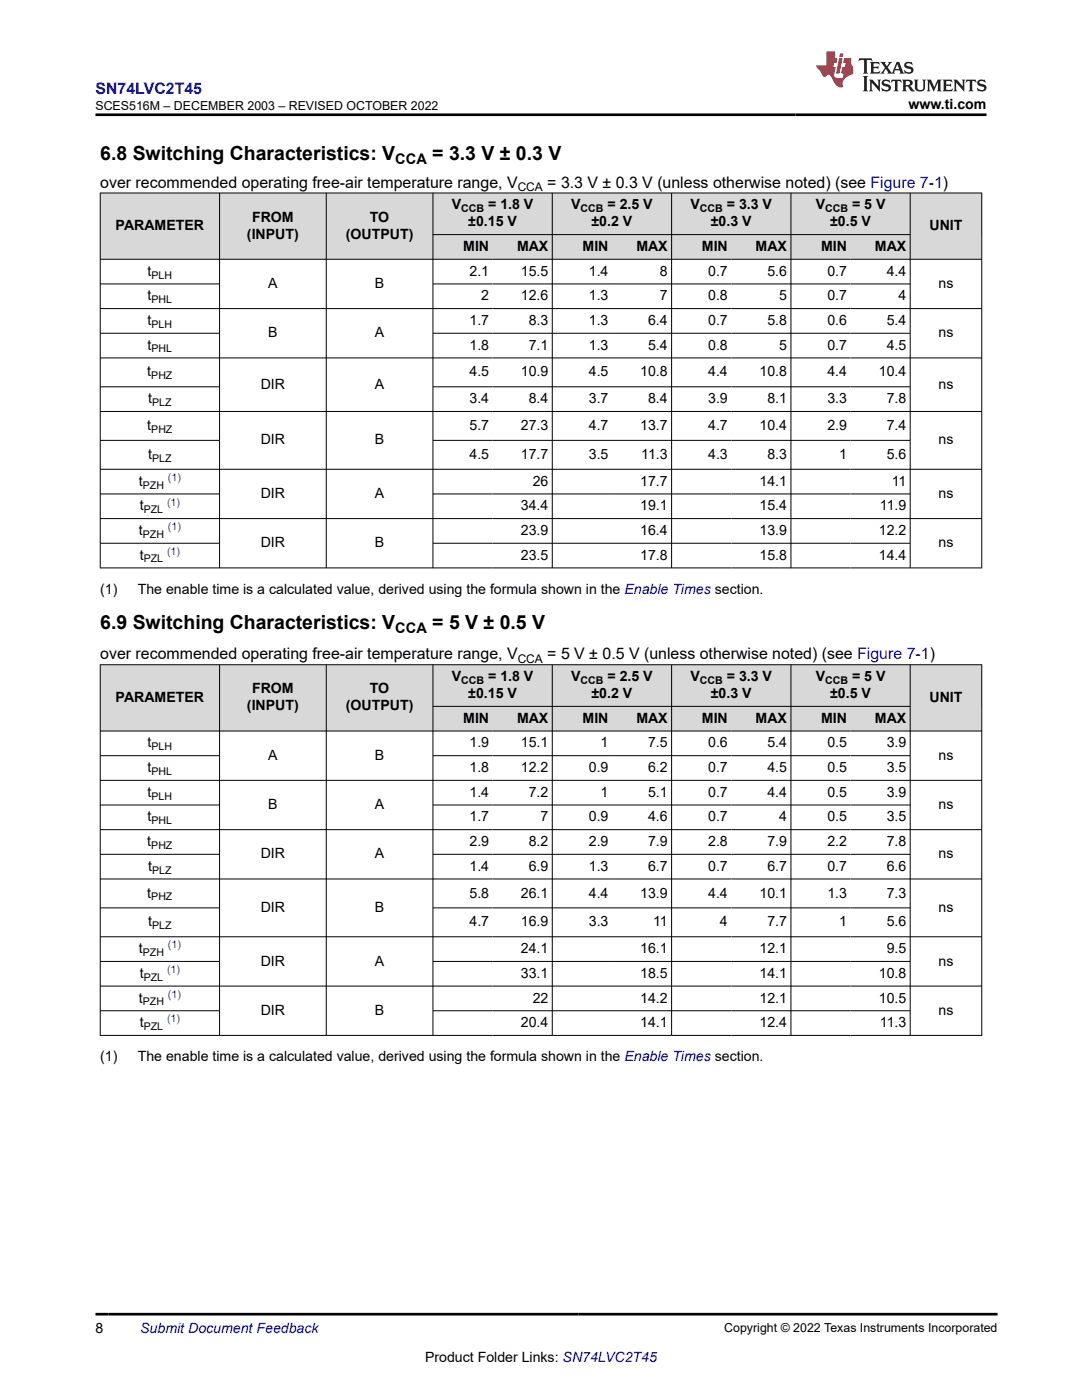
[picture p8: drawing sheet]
<svg xmlns="http://www.w3.org/2000/svg" width="216mm" height="279mm" viewBox="0 0 216 279" stroke-linecap="round" stroke-linejoin="round" font-family="sans-serif">
<g fill="#d8d8d8">
<path d="M20 38.5h175.9v8.3h-175.9z" fill-rule="evenodd"/>
<path d="M20.1 38.6h23.7v13.1h-23.7z" fill-rule="evenodd"/>
<path d="M43.9 38.6h21.1v13.1h-21.1z" fill-rule="evenodd"/>
<path d="M65.2 38.6h21.1v13.1h-21.1z" fill-rule="evenodd"/>
<path d="M86.5 38.6h23.6v8.2h-23.6z" fill-rule="evenodd"/>
<path d="M110.3 38.6h23.6v8.2h-23.6z" fill-rule="evenodd"/>
<path d="M134.1 38.6h23.7v8.2h-23.7z" fill-rule="evenodd"/>
<path d="M157.9 38.6h23.7v8.2h-23.7z" fill-rule="evenodd"/>
<path d="M181.7 38.6h14.1v13.1h-14.1z" fill-rule="evenodd"/>
<path d="M86.5 46.9h11.8v4.8h-11.8z" fill-rule="evenodd"/>
<path d="M98.3 46.9h11.8v4.8h-11.8z" fill-rule="evenodd"/>
<path d="M110.3 46.9h11.8v4.8h-11.8z" fill-rule="evenodd"/>
<path d="M122.1 46.9h11.8v4.8h-11.8z" fill-rule="evenodd"/>
<path d="M134.1 46.9h11.8v4.8h-11.8z" fill-rule="evenodd"/>
<path d="M145.9 46.9h11.9v4.8h-11.9z" fill-rule="evenodd"/>
<path d="M157.9 46.9h11.8v4.8h-11.8z" fill-rule="evenodd"/>
<path d="M169.7 46.9h11.9v4.8h-11.9z" fill-rule="evenodd"/>
</g>
<g fill="none" stroke="#000" stroke-width=".2">
<path d="M19.9 38.5h176.1M20 38.5v74.9M43.8 38.5v74.9M65.1 38.5v74.9M86.4 38.5v74.9M110.2 38.5v74.9M134 38.5v74.9M157.8 38.5v74.9M181.6 38.5v74.9M195.9 38.5v74.9M19.9 51.7h176.1M19.9 56.7h24"/>
<path d="M86.4 46.8h95.3M86.4 56.7h95.3M19.9 66.5h24M19.9 77.2h24M86.4 66.5h95.3M86.4 77.2h95.3M196 61.6h-176.1M196 71.4h-176.1M19.9 87.9h24M19.9 93.7h176.1M19.9 98.6h24M86.4 87.9h95.3"/>
<path d="M86.4 98.6h95.3M196 82.1h-176.1M19.9 108.4h24M86.4 108.4h95.3M196 103.5h-176.1M196 113.3h-176.1"/>
</g>
<g fill="#d8d8d8">
<path d="M20 132.7h175.9v8.3h-175.9z" fill-rule="evenodd"/>
<path d="M20.1 132.7h23.7v13.1h-23.7z" fill-rule="evenodd"/>
<path d="M43.9 132.7h21.1v13.1h-21.1z" fill-rule="evenodd"/>
<path d="M65.2 132.7h21.1v13.1h-21.1z" fill-rule="evenodd"/>
<path d="M86.5 132.7h23.6v8.2h-23.6z" fill-rule="evenodd"/>
<path d="M110.3 132.7h23.6v8.2h-23.6z" fill-rule="evenodd"/>
<path d="M134.1 132.7h23.7v8.2h-23.7z" fill-rule="evenodd"/>
<path d="M157.9 132.7h23.7v8.2h-23.7z" fill-rule="evenodd"/>
<path d="M181.7 132.7h14.1v13.1h-14.1z" fill-rule="evenodd"/>
<path d="M86.5 141h11.8v4.8h-11.8z" fill-rule="evenodd"/>
<path d="M98.3 141h11.8v4.8h-11.8z" fill-rule="evenodd"/>
<path d="M110.3 141h11.8v4.8h-11.8z" fill-rule="evenodd"/>
<path d="M122.1 141h11.8v4.8h-11.8z" fill-rule="evenodd"/>
<path d="M134.1 141h11.8v4.8h-11.8z" fill-rule="evenodd"/>
<path d="M145.9 141h11.9v4.8h-11.9z" fill-rule="evenodd"/>
<path d="M157.9 141h11.8v4.8h-11.8z" fill-rule="evenodd"/>
<path d="M169.7 141h11.9v4.8h-11.9z" fill-rule="evenodd"/>
</g>
<g fill="none" stroke="#000" stroke-width=".2">
<path d="M19.9 132.7h176.1M20 132.6v74.1M43.8 132.6v74.1M65.1 132.6v74.1M86.4 132.6v74.1M110.2 132.6v74.1M134 132.6v74.1M157.8 132.6v74.1M181.6 132.6v74.1M195.9 132.6v74.1M19.9 145.9h176.1M19.9 150.8h24"/>
<path d="M19.9 155.7h176.1M86.4 141h95.3M86.4 150.8h95.3M19.9 160.7h24M19.9 170.5h24M86.4 160.7h95.3M86.4 170.5h95.3M196 165.6h-176.1M196 175.4h-176.1M19.9 181.2h24M19.9 191.9h24M19.9 196.8h176.1"/>
<path d="M86.4 181.2h95.3M86.4 191.9h95.3M196 187h-176.1M19.9 201.7h24M86.4 201.7h95.3M196 206.6h-176.1"/>
</g>
<path d="M171.5 11.6l-.2 .6 .5-.2h.6v.1v2.2l-.2 .4h1l-.2-.4v-2.2v-.1h.5l.5 .2-.1-.6zM173.6 12.4l.2 .3v1.6l-.2 .4h1.9l.1-.6a1.08 1.08 0 0 1-1.3 .2v-.7h.6l.4 .2v-.7l-.4 .2h-.6v-.5l.2-.2a1 1 0 0 1 1 .3l-.1-.5zM175.7 12.4l.9 1.1-1 1.2h.9l-.2-.2 .5-.8 .4 .8-.2 .2h1.6l-.2-.2 .2-.5h.9l.1 .5-.1 .2h.9l-.2-.4-.8-1.9h-.5l-.9 2.1-.9-1.1 .9-1h-.8l.2 .2-.4 .6-.4-.6 .2-.2zM179 12.8l.4 1h-.7zM180.7 12.5a.65 .65 0 0 0-.2 .7 .65 .65 0 0 0 .6 .5l.6 .1 .1 .3a.79 .79 0 0 1-.7 .4 .79 .79 0 0 1-.7-.5l.1 .7 .2-.1a.93 .93 0 0 0 1.1 0 .93 .93 0 0 0 .4-.9 1.46 1.46 0 0 0-1.2-.6l-.1-.3a1.09 1.09 0 0 1 1.2 .2l-.2-.6-.1 .1-.5-.2zM172.2 15.2l.2 .4v2.2l-.2 .4h1l-.2-.4v-2.2l.2-.4zM173.4 15.9l.2 .4v1.5l-.2 .4h.8l-.3-.4 .1-1.3 1.6 1.8v-2l.2-.4h-.7l.1 .2 .1 1.1-1.2-1.3zM176.2 16a.65 .65 0 0 0-.2 .8 .65 .65 0 0 0 .6 .4l.6 .2 .1 .2a.79 .79 0 0 1-.7 .4 .79 .79 0 0 1-.7-.5l.1 .7 .2-.1a.93 .93 0 0 0 1.1 .1 .93 .93 0 0 0 .4-1 1.46 1.46 0 0 0-1.2-.5l-.1-.4a1.09 1.09 0 0 1 1.2 .2l-.1-.6-.2 .1-.5-.1zM177.9 15.9l-.1 .6a.63 .63 0 0 1 .8-.3v1.6l-.3 .4h1l-.2-.4v-1.6a.66 .66 0 0 1 .8 .3l-.1-.6zM180 15.9l.2 .4v1.5l-.2 .4h1l-.2-.2-.1-.7h.5l.1 .2a.79 .79 0 0 0 1.2 .6l-1-.9a.61 .61 0 0 0 .6-.6 .61 .61 0 0 0-.5-.7zM180.8 16.2h.1a.47 .47 0 0 1 .5 .1 .47 .47 0 0 1 .1 .5l-.1 .1-.7 .1zM182.3 15.9l.2 .2a2.27 2.27 0 0 0 .4 2 1.04 1.04 0 0 0 1.7-.7v-1.3l.2-.2h-.8l.2 .4v1.1a.6 .6 0 0 1-.6 .6 .6 .6 0 0 1-.6-.6v-1.1l.3-.4zM184.9 15.9l.2 .4v1.5l-.2 .4h.8l-.3-.4v-1.4l.9 1.9 .9-1.9v1.4l-.3 .4h1l-.2-.4v-1.5l.2-.4h-.8l-.7 1.5-.6-1.5zM188.1 15.9l.2 .4v1.5l-.2 .4h1.9l.1-.6a1.09 1.09 0 0 1-1.3 .2v-.7h.6l.4 .2v-.6l-.4 .2h-.6v-.6l.2-.1a1.01 1.01 0 0 1 1 .3l-.1-.6zM190.2 15.9l.3 .4v1.5l-.3 .4h.8l-.2-.4v-1.3l1.6 1.8v-2l.2-.4h-.7l.2 .2v1.1l-1.2-1.3zM192.8 15.9l-.1 .6a.63 .63 0 0 1 .8-.3v1.6l-.3 .4h1l-.2-.4v-1.6a.66 .66 0 0 1 .8 .3l-.1-.6zM195.2 16a.65 .65 0 0 0-.2 .8 .65 .65 0 0 0 .6 .4l.6 .2 .2 .2a.79 .79 0 0 1-.7 .4 .79 .79 0 0 1-.7-.5l.1 .7 .2-.1a.93 .93 0 0 0 1 .1 .93 .93 0 0 0 .5-1 1.46 1.46 0 0 0-1.3-.5v-.4a1.09 1.09 0 0 1 1.2 .2l-.2-.6-.2 .1-.5-.1z" fill="#231f20"/>
<path d="M164.9 10.3v2.7h-2l.1 .4 .8 1a.95 .95 0 0 0 1 .9 .59 .59 0 0 1 .5-.4 .59 .59 0 0 1 .5 .3l.4 .8a1.59 1.59 0 0 0 2.1 1.4 1.61 1.61 0 0 1 1-2.3l1-.3-.1-1.5a1.59 1.59 0 0 1-.3-1.7h-1.5l-.2 .9h.6l-.2 .9h-.5l-.2 .9v.3l.4 .1-.1 .9h-.7a.73 .73 0 0 1-1-.7l.3-1.5h-.5l.1-.9h.5l.2-.9h-.5v-1.3zM167.4 11.6l-.6 3.1h.7l.6-3.1zM167.6 10.7l-.1 .6h.7l.1-.6z" fill="#ed1c24"/>
<path d="M19 22.9h177.8M19 262.3h180" fill="none" stroke="#000" stroke-width=".53"/>
<g font-size="3.9">
<text x="20" y="32">6.8 Switching Characteristics: V</text>
<text x="86.3" y="32">= 3.3 V ± 0.3 V</text>
<text x="20" y="125.5">6.9 Switching Characteristics: V</text>
<text x="86.3" y="125.5">= 5 V ± 0.5 V</text>
</g>
<text font-size="3.2" fill="#00f" x="19" y="18.7">SN74LVC2T45</text>
<g font-size="3.2">
<text x="20" y="37.5">over recommended operating free-air temperature range, V</text>
<text x="109.2" y="37.5">= 3.3 V ± 0.3 V (unless otherwise noted) (see Figure 7-1)</text>
<text x="20" y="131.6">over recommended operating free-air temperature range, V</text>
<text x="109.2" y="131.6">= 5 V ± 0.5 V (unless otherwise noted) (see Figure 7-1)</text>
</g>
<g font-size="2.9">
<text x="78.9" y="32.8">CCA</text>
<text x="78.9" y="126.2">CCA</text>
</g>
<g font-size="2.8">
<text x="181.3" y="21.8">www.ti.com</text>
<text x="90.2" y="41.8">V</text>
<text x="97.4" y="41.8">= 1.8 V</text>
<text x="114" y="41.8">V</text>
<text x="121.2" y="41.8">= 2.5 V</text>
<text x="137.8" y="41.8">V</text>
<text x="145" y="41.8">= 3.3 V</text>
<text x="162.8" y="41.8">V</text>
<text x="170" y="41.8">= 5 V</text>
<text x="23.1" y="45.9">PARAMETER</text>
<text x="49.3" y="47.6">(INPUT)</text>
<text x="50.3" y="44.2">FROM</text>
<text x="69" y="47.6">(OUTPUT)</text>
<text x="73.8" y="44.2">TO</text>
<text x="93.4" y="45.2">±0.15 V</text>
<text x="118" y="45.2">±0.2 V</text>
<text x="141.8" y="45.2">±0.3 V</text>
<text x="165.7" y="45.2">±0.5 V</text>
<text x="185.5" y="45.9">UNIT</text>
<text x="92.4" y="50.1">MIN</text>
<text x="103.2" y="50.1">MAX</text>
<text x="116.2" y="50.1">MIN</text>
<text x="127" y="50.1">MAX</text>
<text x="140.1" y="50.1">MIN</text>
<text x="150.8" y="50.1">MAX</text>
<text x="163.9" y="50.1">MIN</text>
<text x="174.6" y="50.1">MAX</text>
<text x="29.5" y="55">t</text>
<text x="29.5" y="59.9">t</text>
<text x="53.5" y="57.5">A</text>
<text x="74.8" y="57.5">B</text>
<text x="93.7" y="55">2.1</text>
<text x="96" y="59.9">2</text>
<text x="103.9" y="55">15.5</text>
<text x="103.9" y="59.9">12.6</text>
<text x="117.5" y="55">1.4</text>
<text x="117.5" y="59.9">1.3</text>
<text x="131.7" y="55">8</text>
<text x="131.7" y="59.9">7</text>
<text x="141.3" y="55">0.7</text>
<text x="141.3" y="59.9">0.8</text>
<text x="153.1" y="55">5.6</text>
<text x="155.5" y="59.9">5</text>
<text x="165.1" y="55">0.7</text>
<text x="165.1" y="59.9">0.7</text>
<text x="176.9" y="55">4.4</text>
<text x="179.3" y="59.9">4</text>
<text x="187.3" y="57.5">ns</text>
<text x="29.5" y="64.9">t</text>
<text x="93.7" y="64.9">1.7</text>
<text x="105.5" y="64.9">8.3</text>
<text x="117.5" y="64.9">1.3</text>
<text x="129.3" y="64.9">6.4</text>
<text x="141.3" y="64.9">0.7</text>
<text x="153.1" y="64.9">5.8</text>
<text x="165.1" y="64.9">0.6</text>
<text x="176.9" y="64.9">5.4</text>
<text x="29.5" y="69.8">t</text>
<text x="53.5" y="67.3">B</text>
<text x="74.8" y="67.3">A</text>
<text x="93.7" y="69.8">1.8</text>
<text x="105.5" y="69.8">7.1</text>
<text x="117.5" y="69.8">1.3</text>
<text x="129.3" y="69.8">5.4</text>
<text x="141.3" y="69.8">0.8</text>
<text x="155.5" y="69.8">5</text>
<text x="165.1" y="69.8">0.7</text>
<text x="176.9" y="69.8">4.5</text>
<text x="187.3" y="67.3">ns</text>
<text x="29.4" y="75.1">t</text>
<text x="52" y="77.6">DIR</text>
<text x="74.8" y="77.6">A</text>
<text x="93.7" y="75.1">4.5</text>
<text x="103.9" y="75.1">10.9</text>
<text x="117.5" y="75.1">4.5</text>
<text x="127.8" y="75.1">10.8</text>
<text x="141.3" y="75.1">4.4</text>
<text x="151.6" y="75.1">10.8</text>
<text x="165.1" y="75.1">4.4</text>
<text x="175.4" y="75.1">10.4</text>
<text x="187.3" y="77.6">ns</text>
<text x="29.6" y="80.5">t</text>
<text x="93.7" y="80.5">3.4</text>
<text x="105.5" y="80.5">8.4</text>
<text x="117.5" y="80.5">3.7</text>
<text x="129.3" y="80.5">8.4</text>
<text x="141.3" y="80.5">3.9</text>
<text x="153.1" y="80.5">8.1</text>
<text x="165.1" y="80.5">3.3</text>
<text x="176.9" y="80.5">7.8</text>
<text x="29.4" y="85.8">t</text>
<text x="52" y="88.7">DIR</text>
<text x="74.8" y="88.7">B</text>
<text x="93.7" y="85.8">5.7</text>
<text x="103.9" y="85.8">27.3</text>
<text x="117.5" y="85.8">4.7</text>
<text x="127.8" y="85.8">13.7</text>
<text x="141.3" y="85.8">4.7</text>
<text x="151.6" y="85.8">10.4</text>
<text x="165.1" y="85.8">2.9</text>
<text x="176.9" y="85.8">7.4</text>
<text x="187.3" y="88.7">ns</text>
<text x="29.6" y="91.6">t</text>
<text x="93.7" y="91.6">4.5</text>
<text x="103.9" y="91.6">17.7</text>
<text x="117.5" y="91.6">3.5</text>
<text x="128" y="91.6">11.3</text>
<text x="141.3" y="91.6">4.3</text>
<text x="153.1" y="91.6">8.3</text>
<text x="167.5" y="91.6">1</text>
<text x="176.9" y="91.6">5.6</text>
<text x="27.7" y="96.9">t</text>
<text x="27.9" y="101.8">t</text>
<text x="52" y="99.4">DIR</text>
<text x="74.8" y="99.4">A</text>
<text x="103.9" y="101.8">34.4</text>
<text x="106.3" y="96.9">26</text>
<text x="127.8" y="96.9">17.7</text>
<text x="127.8" y="101.8">19.1</text>
<text x="151.6" y="96.9">14.1</text>
<text x="151.6" y="101.8">15.4</text>
<text x="175.6" y="101.8">11.9</text>
<text x="177.9" y="96.9">11</text>
<text x="187.3" y="99.4">ns</text>
<text x="27.7" y="106.8">t</text>
<text x="103.9" y="106.8">23.9</text>
<text x="127.8" y="106.8">16.4</text>
<text x="151.6" y="106.8">13.9</text>
<text x="175.4" y="106.8">12.2</text>
<text x="27.9" y="111.7">t</text>
<text x="52" y="109.2">DIR</text>
<text x="74.8" y="109.2">B</text>
<text x="103.9" y="111.7">23.5</text>
<text x="127.8" y="111.7">17.8</text>
<text x="151.6" y="111.7">15.8</text>
<text x="175.4" y="111.7">14.4</text>
<text x="187.3" y="109.2">ns</text>
<text x="20" y="118.5">(1)</text>
<text x="27.5" y="118.5">The enable time is a calculated value, derived using the formula shown in the Enable Times section.</text>
<text x="90.2" y="135.9">V</text>
<text x="97.4" y="135.9">= 1.8 V</text>
<text x="114" y="135.9">V</text>
<text x="121.2" y="135.9">= 2.5 V</text>
<text x="137.8" y="135.9">V</text>
<text x="145" y="135.9">= 3.3 V</text>
<text x="162.8" y="135.9">V</text>
<text x="170" y="135.9">= 5 V</text>
<text x="23.1" y="140.1">PARAMETER</text>
<text x="49.3" y="141.8">(INPUT)</text>
<text x="50.3" y="138.4">FROM</text>
<text x="69" y="141.8">(OUTPUT)</text>
<text x="73.8" y="138.4">TO</text>
<text x="93.4" y="139.3">±0.15 V</text>
<text x="118" y="139.3">±0.2 V</text>
<text x="141.8" y="139.3">±0.3 V</text>
<text x="165.7" y="139.3">±0.5 V</text>
<text x="185.5" y="140.1">UNIT</text>
<text x="29.5" y="149.2">t</text>
<text x="92.4" y="144.2">MIN</text>
<text x="93.7" y="149.2">1.9</text>
<text x="103.2" y="144.2">MAX</text>
<text x="103.9" y="149.2">15.1</text>
<text x="116.2" y="144.2">MIN</text>
<text x="119.8" y="149.2">1</text>
<text x="127" y="144.2">MAX</text>
<text x="129.3" y="149.2">7.5</text>
<text x="140.1" y="144.2">MIN</text>
<text x="141.3" y="149.2">0.6</text>
<text x="150.8" y="144.2">MAX</text>
<text x="153.1" y="149.2">5.4</text>
<text x="163.9" y="144.2">MIN</text>
<text x="165.1" y="149.2">0.5</text>
<text x="174.6" y="144.2">MAX</text>
<text x="176.9" y="149.2">3.9</text>
<text x="29.5" y="154.1">t</text>
<text x="53.5" y="151.6">A</text>
<text x="74.8" y="151.6">B</text>
<text x="93.7" y="154.1">1.8</text>
<text x="103.9" y="154.1">12.2</text>
<text x="117.5" y="154.1">0.9</text>
<text x="129.3" y="154.1">6.2</text>
<text x="141.3" y="154.1">0.7</text>
<text x="153.1" y="154.1">4.5</text>
<text x="165.1" y="154.1">0.5</text>
<text x="176.9" y="154.1">3.5</text>
<text x="187.3" y="151.6">ns</text>
<text x="29.5" y="159">t</text>
<text x="53.5" y="161.5">B</text>
<text x="74.8" y="161.5">A</text>
<text x="93.7" y="159">1.4</text>
<text x="105.5" y="159">7.2</text>
<text x="119.8" y="159">1</text>
<text x="129.3" y="159">5.1</text>
<text x="141.3" y="159">0.7</text>
<text x="153.1" y="159">4.4</text>
<text x="165.1" y="159">0.5</text>
<text x="176.9" y="159">3.9</text>
<text x="187.3" y="161.5">ns</text>
<text x="29.5" y="163.9">t</text>
<text x="93.7" y="163.9">1.7</text>
<text x="107.9" y="163.9">7</text>
<text x="117.5" y="163.9">0.9</text>
<text x="129.3" y="163.9">4.6</text>
<text x="141.3" y="163.9">0.7</text>
<text x="155.5" y="163.9">4</text>
<text x="165.1" y="163.9">0.5</text>
<text x="176.9" y="163.9">3.5</text>
<text x="29.4" y="168.9">t</text>
<text x="29.6" y="173.8">t</text>
<text x="52" y="171.3">DIR</text>
<text x="74.8" y="171.3">A</text>
<text x="93.7" y="168.9">2.9</text>
<text x="93.7" y="173.8">1.4</text>
<text x="105.5" y="168.9">8.2</text>
<text x="105.5" y="173.8">6.9</text>
<text x="117.5" y="168.9">2.9</text>
<text x="117.5" y="173.8">1.3</text>
<text x="129.3" y="168.9">7.9</text>
<text x="129.3" y="173.8">6.7</text>
<text x="141.3" y="168.9">2.8</text>
<text x="141.3" y="173.8">0.7</text>
<text x="153.1" y="168.9">7.9</text>
<text x="153.1" y="173.8">6.7</text>
<text x="165.1" y="168.9">2.2</text>
<text x="165.1" y="173.8">0.7</text>
<text x="176.9" y="168.9">7.8</text>
<text x="176.9" y="173.8">6.6</text>
<text x="187.3" y="171.3">ns</text>
<text x="29.4" y="179.1">t</text>
<text x="93.7" y="179.1">5.8</text>
<text x="103.9" y="179.1">26.1</text>
<text x="117.5" y="179.1">4.4</text>
<text x="127.8" y="179.1">13.9</text>
<text x="141.3" y="179.1">4.4</text>
<text x="151.6" y="179.1">10.1</text>
<text x="165.1" y="179.1">1.3</text>
<text x="176.9" y="179.1">7.3</text>
<text x="29.6" y="184.9">t</text>
<text x="52" y="182">DIR</text>
<text x="74.8" y="182">B</text>
<text x="93.7" y="184.9">4.7</text>
<text x="103.9" y="184.9">16.9</text>
<text x="117.5" y="184.9">3.3</text>
<text x="130.3" y="184.9">11</text>
<text x="143.7" y="184.9">4</text>
<text x="153.1" y="184.9">7.7</text>
<text x="167.5" y="184.9">1</text>
<text x="176.9" y="184.9">5.6</text>
<text x="187.3" y="182">ns</text>
<text x="27.7" y="190.2">t</text>
<text x="103.9" y="190.2">24.1</text>
<text x="127.8" y="190.2">16.1</text>
<text x="151.6" y="190.2">12.1</text>
<text x="176.9" y="190.2">9.5</text>
<text x="27.9" y="195.1">t</text>
<text x="52" y="192.7">DIR</text>
<text x="74.8" y="192.7">A</text>
<text x="103.9" y="195.1">33.1</text>
<text x="127.8" y="195.1">18.5</text>
<text x="151.6" y="195.1">14.1</text>
<text x="175.4" y="195.1">10.8</text>
<text x="187.3" y="192.7">ns</text>
<text x="27.7" y="200.1">t</text>
<text x="52" y="202.5">DIR</text>
<text x="74.8" y="202.5">B</text>
<text x="106.3" y="200.1">22</text>
<text x="127.8" y="200.1">14.2</text>
<text x="151.6" y="200.1">12.1</text>
<text x="175.4" y="200.1">10.5</text>
<text x="187.3" y="202.5">ns</text>
<text x="27.9" y="205">t</text>
<text x="103.9" y="205">20.4</text>
<text x="127.8" y="205">14.1</text>
<text x="151.6" y="205">12.4</text>
<text x="175.6" y="205">11.3</text>
<text x="20" y="211.8">(1)</text>
<text x="27.5" y="211.8">The enable time is a calculated value, derived using the formula shown in the Enable Times section.</text>
<text x="19" y="266.1">8</text>
<text x="84.8" y="271.7">Product Folder Links: SN74LVC2T45</text>
</g>
<text font-size="2.8" fill="#00f" x="28" y="266.1">Submit Document Feedback</text>
<g font-size="2.5">
<text x="19" y="21.9">SCES516M – DECEMBER 2003 – REVISED OCTOBER 2022</text>
<text x="144.5" y="265.8">Copyright © 2022 Texas Instruments Incorporated</text>
</g>
<g font-size="2.4">
<text x="103.3" y="38.1">CCA</text>
<text x="103.3" y="132.2">CCA</text>
</g>
<g font-size="2.1">
<text x="92" y="42.4">CCB</text>
<text x="115.9" y="42.4">CCB</text>
<text x="139.7" y="42.4">CCB</text>
<text x="164.6" y="42.4">CCB</text>
<text x="30.2" y="55.6">PLH</text>
<text x="30.2" y="60.5">PHL</text>
<text x="30.2" y="65.4">PLH</text>
<text x="30.2" y="70.3">PHL</text>
<text x="30.2" y="75.7">PHZ</text>
<text x="30.4" y="81">PLZ</text>
<text x="30.2" y="86.4">PHZ</text>
<text x="30.4" y="92.1">PLZ</text>
<text x="28.5" y="97.5">PZH</text>
<text x="28.5" y="107.3">PZH</text>
<text x="28.7" y="102.4">PZL</text>
<text x="28.7" y="112.3">PZL</text>
<text x="92" y="136.5">CCB</text>
<text x="115.9" y="136.5">CCB</text>
<text x="139.7" y="136.5">CCB</text>
<text x="164.6" y="136.5">CCB</text>
<text x="30.2" y="149.7">PLH</text>
<text x="30.2" y="154.7">PHL</text>
<text x="30.2" y="159.6">PLH</text>
<text x="30.2" y="164.5">PHL</text>
<text x="30.2" y="169.4">PHZ</text>
<text x="30.2" y="179.7">PHZ</text>
<text x="30.4" y="174.3">PLZ</text>
<text x="30.4" y="185.4">PLZ</text>
<text x="28.5" y="190.8">PZH</text>
<text x="28.7" y="195.7">PZL</text>
<text x="28.5" y="200.6">PZH</text>
<text x="28.7" y="205.6">PZL</text>
</g>
<g font-size="2.1" fill="#00f">
<text x="33.5" y="96">(1)</text>
<text x="33.3" y="100.9">(1)</text>
<text x="33.5" y="105.8">(1)</text>
<text x="33.3" y="110.8">(1)</text>
<text x="33.5" y="189.3">(1)</text>
<text x="33.3" y="194.2">(1)</text>
<text x="33.5" y="199.1">(1)</text>
<text x="33.3" y="204.1">(1)</text>
</g>
</svg>
